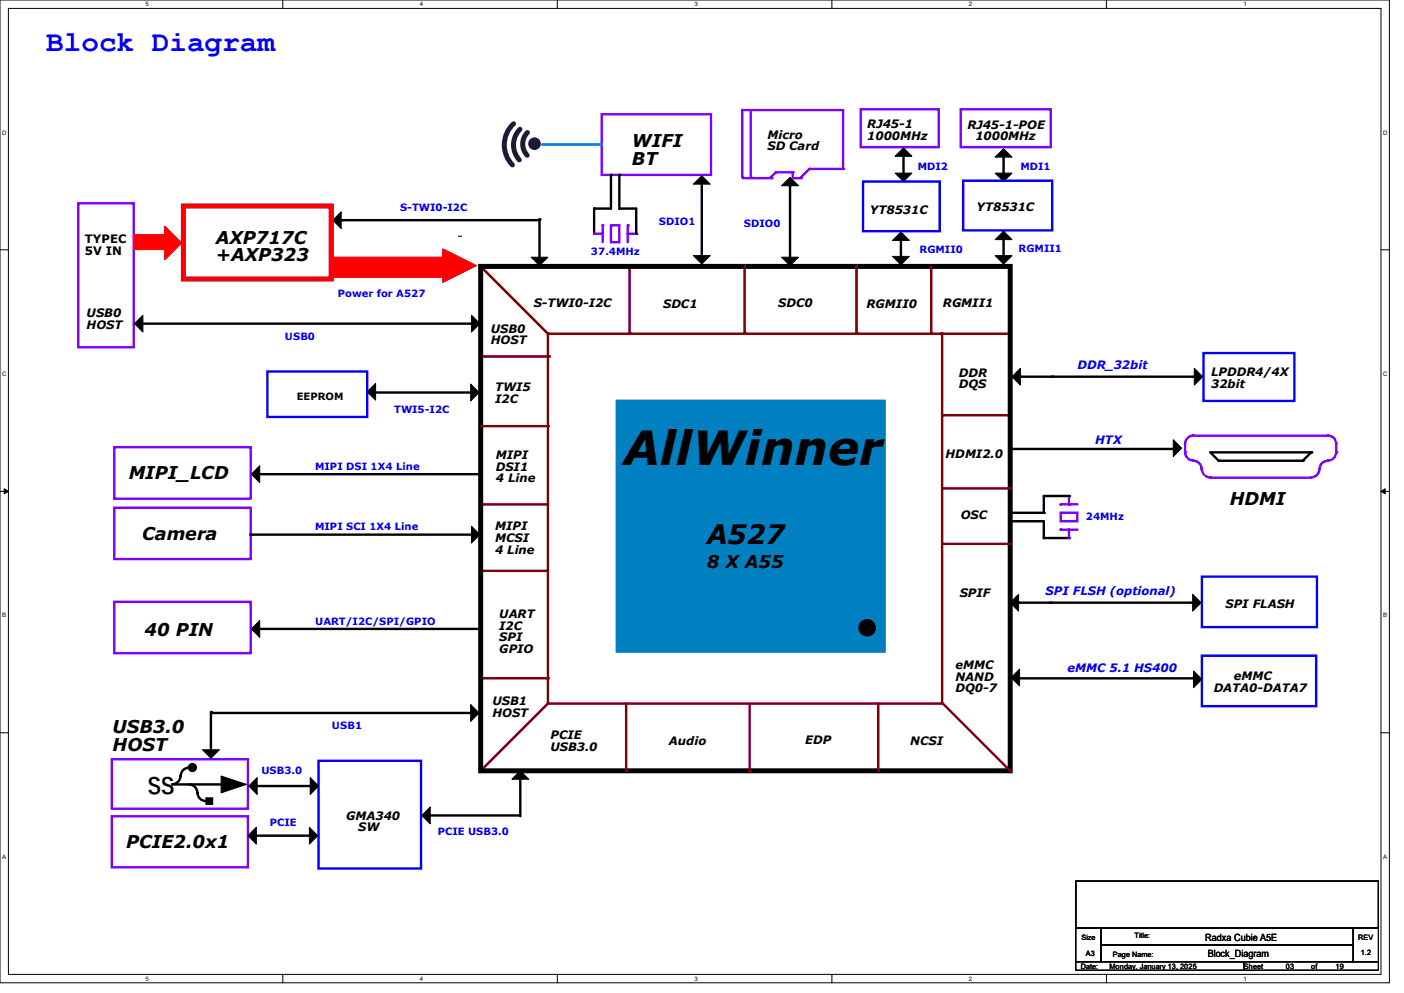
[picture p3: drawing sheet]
<svg xmlns="http://www.w3.org/2000/svg" width="297mm" height="210mm" viewBox="0 0 297 210" stroke-linecap="round" stroke-linejoin="round" font-family="sans-serif">
<path d="M0 0h293.9v207.9h-293.9zM1.8 1.8h290.3v204.3h-290.3z" fill="none" stroke="#000" stroke-width=".21"/>
<g fill="#fff">
<path d="M30.8 .2h.7v1.4h-.7z"/>
<path d="M30.8 206.2h.7v1.4h-.7z"/>
</g>
<path d="M59.8 0v1.8M59.8 206.1v1.8" fill="none" stroke="#000" stroke-width=".21"/>
<g fill="#fff">
<path d="M88.8 .2h.7v1.4h-.7z"/>
<path d="M88.8 206.2h.7v1.4h-.7z"/>
</g>
<path d="M117.9 0v1.8M117.9 206.1v1.8" fill="none" stroke="#000" stroke-width=".21"/>
<g fill="#fff">
<path d="M146.9 .2h.7v1.4h-.7z"/>
<path d="M146.9 206.2h.7v1.4h-.7z"/>
</g>
<path d="M176 0v1.8M176 206.1v1.8" fill="none" stroke="#000" stroke-width=".21"/>
<g fill="#fff">
<path d="M205 .2h.7v1.4h-.7z"/>
<path d="M205 206.2h.7v1.4h-.7z"/>
</g>
<path d="M234.1 0v1.8M234.1 206.1v1.8" fill="none" stroke="#000" stroke-width=".21"/>
<g fill="#fff">
<path d="M263.1 .2h.6v1.4h-.6z"/>
<path d="M263.1 206.2h.6v1.4h-.6z"/>
<path d="M.5 27.3h.9v1.4h-.9z"/>
<path d="M292.6 27.3h.9v1.4h-.9z"/>
<path d="M.5 78.4h.9v1.4h-.9z"/>
<path d="M292.6 78.4h.9v1.4h-.9z"/>
</g>
<path d="M0 52.8h1.8M292.1 52.8h1.8" fill="none" stroke="#000" stroke-width=".21"/>
<g fill="#fff">
<path d="M.5 129.5h.8v1.4h-.8z"/>
<path d="M292.6 129.5h.8v1.4h-.8z"/>
</g>
<path d="M0 103.9h1.8M292.1 103.9h1.8" fill="none" stroke="#000" stroke-width=".21"/>
<path d="M.9 103.4l.9 .5-.9 .5zM292.1 103.9l.9-.5v1z" fill="#000" stroke="#000" stroke-width=".21"/>
<g fill="#fff">
<path d="M.5 180.5h.8v1.4h-.8z"/>
<path d="M292.6 180.5h.8v1.4h-.8z"/>
</g>
<path d="M0 155h1.8M292.1 155h1.8" fill="none" stroke="#000" stroke-width=".21"/>
<path d="M67.4 160.9h21.7v22.8h-21.7z" fill="none" stroke="#00f" stroke-width=".51"/>
<path d="M23.7 172.6h28.8v10.9h-28.8zM23.7 160.6h28.8v10.4h-28.8z" fill="none" stroke="#8000ff" stroke-width=".51"/>
<path d="M36.4 165.9h11.9M38.2 164.1a1.76 1.76 0 0 1-1.8 1.8M40 162.3a1.76 1.76 0 0 0-1.8 1.8M40 165.9a1.76 1.76 0 0 1 1.7 1.8M41.8 167.7a1.76 1.76 0 0 0 1.8 1.7" fill="none" stroke="#000" stroke-width=".51"/>
<circle cx="48.3" cy="165.9" r=".25" fill="#000"/>
<g fill="#000" stroke="#000" stroke-width=".21">
<path d="M43.6 168.7h1.4v1.4h-1.4z" fill-rule="evenodd"/>
<path d="M46.8 164.1l5.3 1.8h-1.8h1.8l-5.3 1.8z" fill-rule="evenodd"/>
<circle cx="40.7" cy="162.3" r=".87"/>
</g>
<path d="M101.5 120.7h14.2" fill="none" stroke="#800000" stroke-width=".51"/>
<circle cx="115.7" cy="120.7" r=".25" fill="#800000"/>
<g fill="#000" stroke="#000" stroke-width=".21">
<path d="M70.4 46.6l1.8-1.8v3.5z" fill-rule="evenodd"/>
<path d="M188.8 50.8l1.8-1.7 1.8 1.7z" fill-rule="evenodd"/>
<path d="M110.1 163l1.7 1.8h-3.5z" fill-rule="evenodd"/>
</g>
<path d="M72.3 46.6h41.8M114.1 46.4v8.2M190.6 49.6v6.7M214.1 95h34.7M110.1 164.5v8.1" fill="none" stroke="#000" stroke-width=".51"/>
<g fill="#000">
<circle cx="72.3" cy="46.6" r=".25"/>
<circle cx="114.1" cy="46.4" r=".25"/>
<circle cx="190.6" cy="49.6" r=".25"/>
<circle cx="214.1" cy="95" r=".25"/>
<circle cx="110.1" cy="164.5" r=".25"/>
</g>
<path d="M16.6 43h11.7v30.4h-11.7z" fill="none" stroke="#8000ff" stroke-width=".51"/>
<path d="M199.3 87.8h14.2" fill="none" stroke="#800000" stroke-width=".51"/>
<circle cx="213.5" cy="87.8" r=".25" fill="#800000"/>
<path d="M133.2 56.2v14.2" fill="none" stroke="#800000" stroke-width=".51"/>
<circle cx="133.2" cy="70.4" r=".25" fill="#800000"/>
<path d="M96.9 50h.6M97.5 50h.1" fill="none" stroke="#000" stroke-width=".21"/>
<path d="M101.7 56.3l14.2 14.3" fill="none" stroke="#800000" stroke-width=".51"/>
<circle cx="115.9" cy="70.6" r=".25" fill="#800000"/>
<path d="M101.9 75.4h14.2" fill="none" stroke="#800000" stroke-width=".51"/>
<circle cx="116.1" cy="75.4" r=".25" fill="#800000"/>
<path d="M101.5 106.7h14.2" fill="none" stroke="#800000" stroke-width=".51"/>
<circle cx="115.7" cy="106.7" r=".25" fill="#800000"/>
<path d="M115.9 148.8l-14.2 14.2" fill="none" stroke="#800000" stroke-width=".51"/>
<circle cx="101.7" cy="163" r=".25" fill="#800000"/>
<path d="M101.7 143.5h14.2" fill="none" stroke="#800000" stroke-width=".51"/>
<circle cx="115.9" cy="143.5" r=".25" fill="#800000"/>
<path d="M199.1 70.6h14.6" fill="none" stroke="#800000" stroke-width=".51"/>
<circle cx="199.1" cy="70.6" r=".25" fill="#800000"/>
<path d="M101.7 56.3h112v106.7h-112z" fill="none" stroke="#000" stroke-width="1.1"/>
<path d="M130.3 84.6h56.9v53.4h-56.9z" fill-rule="evenodd" fill="#0080c0" stroke="#0080c0" stroke-width=".21"/>
<circle cx="183.5" cy="132.8" r="1.76" fill="#000" stroke="#000" stroke-width=".21"/>
<path d="M115.9 70.6h83.4v78.2h-83.4z" fill="none" stroke="#800000" stroke-width=".51"/>
<path d="M213.7 110.2h7.1v3.6h5.3" fill="none" stroke="#000" stroke-width=".51"/>
<g fill="#000">
<circle cx="213.7" cy="110.2" r=".25"/>
<circle cx="220.8" cy="113.8" r=".25"/>
<circle cx="226.1" cy="113.8" r=".25"/>
</g>
<path d="M224.4 108.5h3.5v1.7h-3.5zM224.4 106.7h3.5" fill="none" stroke="#8000ff" stroke-width=".51"/>
<circle cx="224.4" cy="106.7" r=".25" fill="#8000ff"/>
<path d="M226.1 104.9v1.8" fill="none" stroke="#8000ff" stroke-width=".51"/>
<circle cx="226.1" cy="106.7" r=".25" fill="#8000ff"/>
<path d="M224.4 112h3.5" fill="none" stroke="#8000ff" stroke-width=".51"/>
<circle cx="224.4" cy="112" r=".25" fill="#8000ff"/>
<path d="M226.1 112v1.8" fill="none" stroke="#8000ff" stroke-width=".51"/>
<circle cx="226.1" cy="113.8" r=".25" fill="#8000ff"/>
<path d="M226.1 104.9h-5.3v3.6h-7.1" fill="none" stroke="#000" stroke-width=".51"/>
<g fill="#000">
<circle cx="213.7" cy="108.5" r=".25"/>
<circle cx="220.8" cy="108.5" r=".25"/>
<circle cx="226.1" cy="104.9" r=".25"/>
</g>
<path d="M199.5 148.8l14.2 14.2" fill="none" stroke="#800000" stroke-width=".51"/>
<circle cx="213.7" cy="163" r=".25" fill="#800000"/>
<path d="M199.5 103.3h14.2" fill="none" stroke="#800000" stroke-width=".51"/>
<circle cx="213.7" cy="103.3" r=".25" fill="#800000"/>
<path d="M185.8 148.8v14.2" fill="none" stroke="#800000" stroke-width=".51"/>
<circle cx="185.8" cy="163" r=".25" fill="#800000"/>
<path d="M254.3 138.7h24.1v10.7h-24.1z" fill="none" stroke="#00f" stroke-width=".51"/>
<path d="M252.5 141.9l1.8 1.8-1.8 1.8z" fill-rule="evenodd" fill="#000" stroke="#000" stroke-width=".21"/>
<path d="M214.4 143.5h38.2" fill="none" stroke="#000" stroke-width=".51"/>
<circle cx="252.6" cy="143.5" r=".25" fill="#000"/>
<path d="M199.5 115h14.2" fill="none" stroke="#800000" stroke-width=".51"/>
<circle cx="213.7" cy="115" r=".25" fill="#800000"/>
<path d="M213.7 127.5l1.8-1.8v3.5z" fill-rule="evenodd" fill="#000" stroke="#000" stroke-width=".21"/>
<path d="M38.8 43.6h31.3v15.4h-31.3z" fill="none" stroke="#f00" stroke-width="1.1"/>
<g fill="#f00" stroke="#f00" stroke-width=".21">
<path d="M70.2 54.4h23.7v4.3h-23.7z" fill-rule="evenodd"/>
<path d="M93.7 52.6l7.1 3.6-7.1 3.5z" fill-rule="evenodd"/>
</g>
<path d="M171.2 35.7h7.2" fill="none" stroke="#8000ff" stroke-width=".51"/>
<circle cx="171.2" cy="35.7" r=".25" fill="#8000ff"/>
<path d="M171.2 35.7l-1.7 1.8" fill="none" stroke="#8000ff" stroke-width=".51"/>
<circle cx="171.2" cy="35.7" r=".25" fill="#8000ff"/>
<path d="M167.9 37.7h1.7" fill="none" stroke="#8000ff" stroke-width=".51"/>
<circle cx="167.9" cy="37.7" r=".25" fill="#8000ff"/>
<path d="M167.7 36.4v1.1" fill="none" stroke="#8000ff" stroke-width=".51"/>
<circle cx="167.7" cy="36.4" r=".25" fill="#8000ff"/>
<path d="M164.1 36.4h3.6" fill="none" stroke="#8000ff" stroke-width=".51"/>
<circle cx="164.1" cy="36.4" r=".25" fill="#8000ff"/>
<path d="M164.1 36.4l-1.1 1.1" fill="none" stroke="#8000ff" stroke-width=".51"/>
<circle cx="163" cy="37.5" r=".25" fill="#8000ff"/>
<path d="M157.2 37.7h6" fill="none" stroke="#8000ff" stroke-width=".51"/>
<circle cx="163.2" cy="37.7" r=".25" fill="#8000ff"/>
<path d="M157 23.3h21.4" fill="none" stroke="#8000ff" stroke-width=".51"/>
<circle cx="157" cy="23.3" r=".25" fill="#8000ff"/>
<path d="M158.8 23.3v14.2" fill="none" stroke="#8000ff" stroke-width=".51"/>
<circle cx="158.8" cy="37.5" r=".25" fill="#8000ff"/>
<path d="M178.4 23.3v12.4" fill="none" stroke="#8000ff" stroke-width=".51"/>
<circle cx="178.4" cy="35.7" r=".25" fill="#8000ff"/>
<path d="M157 23.3v14.2" fill="none" stroke="#8000ff" stroke-width=".51"/>
<circle cx="157" cy="37.5" r=".25" fill="#8000ff"/>
<path d="M112.4 54.4h3.5l-1.8 1.8z" fill-rule="evenodd" fill="#000" stroke="#000" stroke-width=".21"/>
<g fill="#f00" stroke="#f00" stroke-width=".21">
<path d="M28.3 49.6h6.5v3.2h-6.5z" fill-rule="evenodd"/>
<path d="M34.8 47.8l3.6 3.6-3.6 3.5z" fill-rule="evenodd"/>
</g>
<path d="M158.6 149v14.2" fill="none" stroke="#800000" stroke-width=".51"/>
<circle cx="158.6" cy="163.2" r=".25" fill="#800000"/>
<path d="M132.5 148.8v14.2" fill="none" stroke="#800000" stroke-width=".51"/>
<circle cx="132.5" cy="163" r=".25" fill="#800000"/>
<path d="M254.6 74.7h19.2v10.1h-19.2z" fill="none" stroke="#00f" stroke-width=".51"/>
<path d="M252.5 92.1h28.4" fill="none" stroke="#8000ff" stroke-width=".51"/>
<circle cx="252.5" cy="92.1" r=".25" fill="#8000ff"/>
<path d="M250.7 93.9v1.8" fill="none" stroke="#8000ff" stroke-width=".51"/>
<circle cx="250.7" cy="95.7" r=".25" fill="#8000ff"/>
<path d="M256 101h21.4" fill="none" stroke="#8000ff" stroke-width=".51"/>
<circle cx="256" cy="101" r=".25" fill="#8000ff"/>
<path d="M250.7 95.7a1.76 1.76 0 0 0 1.8 1.7M252.5 97.5a1.76 1.76 0 0 1 1.7 1.7M254.3 99.2a1.76 1.76 0 0 0 1.7 1.8M282.7 93.9v1.8" fill="none" stroke="#8000ff" stroke-width=".51"/>
<circle cx="282.7" cy="95.7" r=".25" fill="#8000ff"/>
<path d="M182.1 23.1h16.5v8h-16.5zM203.2 23.1h19v8h-19zM252.5 92.1a1.76 1.76 0 0 0-1.8 1.8M279.1 99.2a1.76 1.76 0 0 1-1.7 1.8M280.9 97.5a1.76 1.76 0 0 0-1.8 1.7M280.9 92.1a1.76 1.76 0 0 1 1.8 1.8M282.7 95.7a1.76 1.76 0 0 1-1.8 1.7" fill="none" stroke="#8000ff" stroke-width=".51"/>
<path d="M79.3 83h20.3M256 95.7h21.4l-1.8 1.8h-17.8zM215.5 127.5h36.6M54.1 166.2h11.7" fill="none" stroke="#000" stroke-width=".51"/>
<g fill="#000">
<circle cx="99.6" cy="83" r=".25"/>
<circle cx="257.8" cy="97.5" r=".25"/>
<circle cx="275.6" cy="97.5" r=".25"/>
<circle cx="277.4" cy="95.7" r=".25"/>
<circle cx="215.5" cy="127.5" r=".25"/>
<circle cx="252.1" cy="127.5" r=".25"/>
<circle cx="54.1" cy="166.2" r=".25"/>
</g>
<path d="M56.6 78.6h21.1v9.6h-21.1zM254.3 122h24.3v10.6h-24.3z" fill="none" stroke="#00f" stroke-width=".51"/>
<g fill="#000" stroke="#000" stroke-width=".21">
<path d="M189.4 36.6h3.5l-1.8 1.8z" fill-rule="evenodd"/>
<path d="M210.5 36.6h3.6l-1.8 1.8z" fill-rule="evenodd"/>
<path d="M77.7 82.8l1.8-1.7v3.5z" fill-rule="evenodd"/>
<path d="M99.6 81.2l1.7 1.8-1.7 1.8z" fill-rule="evenodd"/>
<path d="M248.2 93l1.8 1.8-1.8 1.8z" fill-rule="evenodd"/>
<path d="M252.3 125.7l1.8 1.8-1.8 1.7z" fill-rule="evenodd"/>
<path d="M54.4 164.5v3.5l-1.8-1.8z" fill-rule="evenodd"/>
<path d="M65.6 164.5l1.8 1.7-1.8 1.8z" fill-rule="evenodd"/>
</g>
<path d="M101.7 90.1h14.2" fill="none" stroke="#800000" stroke-width=".51"/>
<circle cx="115.9" cy="90.1" r=".25" fill="#800000"/>
<g fill="#000" stroke="#000" stroke-width=".21">
<path d="M189.4 33.1l1.7-1.8 1.8 1.8z" fill-rule="evenodd"/>
<path d="M210.5 33.2l1.8-1.7 1.8 1.7z" fill-rule="evenodd"/>
<path d="M188.8 54.2h3.6l-1.8 1.8z" fill-rule="evenodd"/>
<path d="M210.5 50.7l1.8-1.8 1.8 1.8z" fill-rule="evenodd"/>
<path d="M210.5 54.1h3.6l-1.8 1.7z" fill-rule="evenodd"/>
<path d="M28.4 68.5l1.8-1.8v3.5z" fill-rule="evenodd"/>
<path d="M99.7 66.7l1.8 1.8-1.8 1.7z" fill-rule="evenodd"/>
<path d="M99.6 149l1.7 1.8-1.7 1.8z" fill-rule="evenodd"/>
<path d="M213.9 143.3l1.8-1.8v3.6z" fill-rule="evenodd"/>
<path d="M42.8 158.6h3.6l-1.8 1.8z" fill-rule="evenodd"/>
<path d="M52.5 176.7l1.7-1.7v3.5z" fill-rule="evenodd"/>
<path d="M65.4 175l1.8 1.7-1.8 1.8z" fill-rule="evenodd"/>
<path d="M91 170.7v3.5l-1.8-1.7z" fill-rule="evenodd"/>
</g>
<path d="M191.1 31.8v5.7M212.3 32v5.7M212.3 49.4v6.8M28.6 68.5h71.1M44.6 150.6v8.7M44.8 150.8h54.8M53.9 176.7h11.7M90.7 172.5h19.2" fill="none" stroke="#000" stroke-width=".51"/>
<g fill="#000">
<circle cx="191.1" cy="31.8" r=".25"/>
<circle cx="212.3" cy="32" r=".25"/>
<circle cx="212.3" cy="49.4" r=".25"/>
<circle cx="99.7" cy="68.5" r=".25"/>
<circle cx="44.6" cy="150.6" r=".25"/>
<circle cx="99.6" cy="150.8" r=".25"/>
<circle cx="53.9" cy="176.7" r=".25"/>
<circle cx="90.7" cy="172.5" r=".25"/>
</g>
<path d="M182.6 38.4h16.2v10.5h-16.2zM203.8 38.2h18.8v10.5h-18.8z" fill="none" stroke="#00f" stroke-width=".51"/>
<path d="M197 56.3v14.3" fill="none" stroke="#800000" stroke-width=".51"/>
<circle cx="197" cy="70.6" r=".25" fill="#800000"/>
<path d="M24.2 94.6h28.8v10.9h-28.8zM24.2 107.4h28.8v10.8h-28.8zM24.2 127.3h28.8v10.8h-28.8z" fill="none" stroke="#8000ff" stroke-width=".51"/>
<g fill="#000" stroke="#000" stroke-width=".21">
<path d="M54.9 98.5v3.6l-1.7-1.8z" fill-rule="evenodd"/>
<path d="M99.7 111.3l1.8 1.8-1.8 1.8z" fill-rule="evenodd"/>
<path d="M54.9 131.2v3.6l-1.7-1.8z" fill-rule="evenodd"/>
</g>
<path d="M53 113.1h48.3M54.6 100.3h46.7M54.6 133h46.7" fill="none" stroke="#000" stroke-width=".51"/>
<g fill="#000">
<circle cx="53" cy="113.1" r=".25"/>
<circle cx="54.6" cy="100.3" r=".25"/>
<circle cx="54.6" cy="133" r=".25"/>
</g>
<path d="M181.2 56.2v14.2" fill="none" stroke="#800000" stroke-width=".51"/>
<circle cx="181.2" cy="70.4" r=".25" fill="#800000"/>
<path d="M167.1 38.1v17.6M215.9 79.7h36.6" fill="none" stroke="#000" stroke-width=".51"/>
<g fill="#000">
<circle cx="167.1" cy="38.1" r=".25"/>
<circle cx="215.9" cy="79.7" r=".25"/>
<circle cx="252.5" cy="79.7" r=".25"/>
</g>
<g fill="#000" stroke="#000" stroke-width=".21">
<path d="M167.1 37.5l1.8 1.8h-3.5z" fill-rule="evenodd"/>
<path d="M165.4 54.4h3.5l-1.8 1.8z" fill-rule="evenodd"/>
<path d="M214.1 79.7l1.8-1.8v3.5z" fill-rule="evenodd"/>
<path d="M252.6 77.9l1.8 1.8-1.8 1.7z" fill-rule="evenodd"/>
</g>
<path d="M157.5 56.2v14.2" fill="none" stroke="#800000" stroke-width=".51"/>
<circle cx="157.5" cy="70.4" r=".25" fill="#800000"/>
<path d="M127.3 24.2h23.1v12.8h-23.1z" fill="none" stroke="#8000ff" stroke-width=".51"/>
<path d="M108.6 26.2a6.1 6.1 0 0 0-.2 8.7M110 27.3a4.7 4.7 0 0 0-.1 6.5M111.6 28a3.4 3.4 0 0 0-.1 4.9" fill="none" stroke="#400040" stroke-width="1.1"/>
<circle cx="113.1" cy="30.4" r="1.23" fill="#400040" stroke="#400040" stroke-width=".21"/>
<path d="M148.5 37.7v17.6" fill="none" stroke="#000" stroke-width=".51"/>
<circle cx="148.5" cy="37.7" r=".25" fill="#000"/>
<g fill="#000" stroke="#000" stroke-width=".21">
<path d="M148.5 37.2l1.7 1.7h-3.5z" fill-rule="evenodd"/>
<path d="M146.7 54.1h3.5l-1.7 1.7z" fill-rule="evenodd"/>
</g>
<path d="M114.7 30.6h12.4" fill="none" stroke="#0080ff" stroke-width=".51"/>
<circle cx="127.1" cy="30.6" r=".25" fill="#0080ff"/>
<path d="M129.2 37v7.1h-3.5v5.3" fill="none" stroke="#000" stroke-width=".51"/>
<g fill="#000">
<circle cx="129.2" cy="37" r=".25"/>
<circle cx="125.7" cy="44.1" r=".25"/>
<circle cx="125.7" cy="49.4" r=".25"/>
</g>
<path d="M129.2 47.7h1.8v3.5h-1.8zM132.8 47.7v3.5" fill="none" stroke="#8000ff" stroke-width=".51"/>
<circle cx="132.8" cy="47.7" r=".25" fill="#8000ff"/>
<path d="M132.8 49.4h1.8" fill="none" stroke="#8000ff" stroke-width=".51"/>
<circle cx="132.8" cy="49.4" r=".25" fill="#8000ff"/>
<path d="M127.5 47.7v3.5" fill="none" stroke="#8000ff" stroke-width=".51"/>
<circle cx="127.5" cy="47.7" r=".25" fill="#8000ff"/>
<path d="M125.7 49.4h1.8" fill="none" stroke="#8000ff" stroke-width=".51"/>
<circle cx="125.7" cy="49.4" r=".25" fill="#8000ff"/>
<path d="M131 37v7.1h3.6v5.3" fill="none" stroke="#000" stroke-width=".51"/>
<g fill="#000">
<circle cx="131" cy="37" r=".25"/>
<circle cx="131" cy="44.1" r=".25"/>
<circle cx="134.6" cy="49.4" r=".25"/>
</g>
<path d="M227.6 186.4h64v9.9h-64zM227.6 196.3h5.3v7.1h-5.3zM232.9 196.3h53.4v3.6h-53.4zM232.9 199.9h53.4v3.5h-53.4zM286.3 196.3h5.3v7.1h-5.3zM227.6 203.4h35.5v1.8h-35.5zM263.1 203.4h28.5v1.8h-28.5z" fill="none" stroke="#000" stroke-width=".21"/>
<text font-size="9.9" x="131.9" y="98.3">AllWinner</text>
<text font-size="6.2" fill="#00f" x="9.8" y="10.7">Block Diagram</text>
<text font-size="5.7" x="149.5" y="115">A527</text>
<text font-size="5.1" x="31.3" y="167.7">SS</text>
<g font-size="3.7">
<text x="133.7" y="31.1">WIFI</text>
<text x="133.7" y="34.8">BT</text>
<text x="45.7" y="51.6">AXP717C</text>
<text x="45.7" y="55.3">+AXP323</text>
<text x="27.2" y="101.3">MIPI_LCD</text>
<text x="260.1" y="106.8">HDMI</text>
<text x="30.1" y="114.3">Camera</text>
<text x="149.5" y="120.2">8 X A55</text>
<text x="30.6" y="134.4">40 PIN</text>
<text x="23.8" y="155">USB3.0</text>
<text x="23.8" y="158.7">HOST</text>
<text x="26.7" y="179.4">PCIE2.0x1</text>
</g>
<g font-size="2.5">
<text x="162.3" y="29.3">Micro</text>
<text x="183.5" y="27.1">RJ45-1</text>
<text x="183.5" y="29.5">1000MHz</text>
<text x="204.6" y="27.2">RJ45-1-POE</text>
<text x="206.3" y="29.7">1000MHz</text>
<text x="162.3" y="31.8">SD Card</text>
<text x="184" y="45.2">YT8531C</text>
<text x="206.6" y="44.6">YT8531C</text>
<text x="17.9" y="51.4">TYPEC</text>
<text x="17.9" y="53.8">5V IN</text>
<text x="112.9" y="64.9">S-TWI0-I2C</text>
<text x="140.3" y="65.1">SDC1</text>
<text x="164.6" y="64.9">SDC0</text>
<text x="183.3" y="65.1">RGMII0</text>
<text x="199.5" y="64.9">RGMII1</text>
<text x="18.3" y="67.1">USB0</text>
<text x="18.3" y="69.5">HOST</text>
<text x="103.8" y="70.4">USB0</text>
<text x="103.8" y="72.9">HOST</text>
<text x="104.7" y="82.7">TWI5</text>
<text x="202.9" y="79.7">DDR</text>
<text x="202.9" y="82.1">DQS</text>
<text x="256.2" y="79.5">LPDDR4/4X</text>
<text x="256.2" y="82">32bit</text>
<text x="104.7" y="85.1">I2C</text>
<text x="104.9" y="97.1">MIPI</text>
<text x="104.9" y="99.5">DSI1</text>
<text x="104.9" y="102">4 Line</text>
<text x="200" y="96.9">HDMI2.0</text>
<text x="104.7" y="112.2">MIPI</text>
<text x="203.2" y="109.7">OSC</text>
<text x="104.7" y="114.6">MCSI</text>
<text x="104.7" y="117.1">4 Line</text>
<text x="105.6" y="130.7">UART</text>
<text x="203" y="126.2">SPIF</text>
<text x="259.2" y="128.6">SPI FLASH</text>
<text x="105.6" y="133.1">I2C</text>
<text x="105.6" y="135.6">SPI</text>
<text x="105.6" y="138">GPIO</text>
<text x="202.1" y="141.5">eMMC</text>
<text x="202.1" y="144">NAND</text>
<text x="261" y="143.8">eMMC</text>
<text x="104.2" y="149.2">USB1</text>
<text x="202.1" y="146.4">DQ0-7</text>
<text x="256.8" y="146.3">DATA0-DATA7</text>
<text x="104.2" y="151.6">HOST</text>
<text x="116.5" y="156.3">PCIE</text>
<text x="116.5" y="158.7">USB3.0</text>
<text x="141.5" y="157.5">Audio</text>
<text x="170.3" y="157.4">EDP</text>
<text x="192.6" y="157.5">NCSI</text>
<text x="73.2" y="173.4">GMA340</text>
<text x="75.8" y="175.8">SW</text>
</g>
<g font-size="2.5" fill="#00f">
<text x="227.9" y="78.1">DDR_32bit</text>
<text x="231.7" y="93.9">HTX</text>
<text x="221.2" y="125.9">SPI FLSH (optional)</text>
<text x="225.8" y="142.1">eMMC 5.1 HS400</text>
</g>
<g font-size="2.1" fill="#00f">
<text x="194.1" y="35.9">MDI2</text>
<text x="215.9" y="35.9">MDI1</text>
<text x="84.6" y="44.6">S-TWI0-I2C</text>
<text x="139.4" y="47.6">SDIO1</text>
<text x="157.4" y="48">SDIO0</text>
<text x="194.5" y="53.5">RGMII0</text>
<text x="215.5" y="53.3">RGMII1</text>
<text x="125" y="54">37.4MHz</text>
<text x="71.5" y="62.7">Power for A527</text>
<text x="60.3" y="72">USB0</text>
<text x="83.4" y="87.3">TWI5-I2C</text>
<text x="66.7" y="99.4">MIPI DSI 1X4 Line</text>
<text x="66.7" y="112">MIPI SCI 1X4 Line</text>
<text x="229.7" y="110">24MHz</text>
<text x="66.7" y="132.1">UART/I2C/SPI/GPIO</text>
<text x="70.2" y="154.1">USB1</text>
<text x="55.3" y="163.7">USB3.0</text>
<text x="57.1" y="174.8">PCIE</text>
<text x="92.6" y="176.5">PCIE USB3.0</text>
</g>
<g font-size="2.1">
<text x="62.8" y="84.6">EEPROM</text>
<text x="255" y="199">Radxa Cubie A5E</text>
<text x="255.5" y="202.3">Block_Diagram</text>
</g>
<g font-size="1.6">
<text x="228.8" y="198.8">Size</text>
<text x="229.7" y="202.2">A3</text>
<text x="235.4" y="202.3">Page Name:</text>
<text x="240" y="198.5">Title:</text>
<text x="287.3" y="198.8">REV</text>
<text x="287.9" y="202">1.2</text>
<text x="228.6" y="204.8">Date:</text>
<text x="234.7" y="204.8">Monday, January 13, 2025</text>
<text x="263.1" y="204.8">Sheet</text>
<text x="272" y="205">03</text>
<text x="277.4" y="204.8">of</text>
<text x="282.5" y="205">19</text>
</g>
<g font-size="1.3">
<text x="30.8" y="1.3">5</text>
<text x="88.8" y="1.3">4</text>
<text x="146.9" y="1.3">3</text>
<text x="205" y="1.3">2</text>
<text x="263.1" y="1.3">1</text>
<text x=".5" y="28.4">D</text>
<text x="292.6" y="28.4">D</text>
<text x=".5" y="79.5">C</text>
<text x="292.6" y="79.5">C</text>
<text x=".5" y="130.6">B</text>
<text x="292.6" y="130.6">B</text>
<text x=".5" y="181.7">A</text>
<text x="292.6" y="181.7">A</text>
<text x="30.8" y="207.4">5</text>
<text x="88.8" y="207.4">4</text>
<text x="146.9" y="207.4">3</text>
<text x="205" y="207.4">2</text>
<text x="263.1" y="207.4">1</text>
</g>
</svg>
